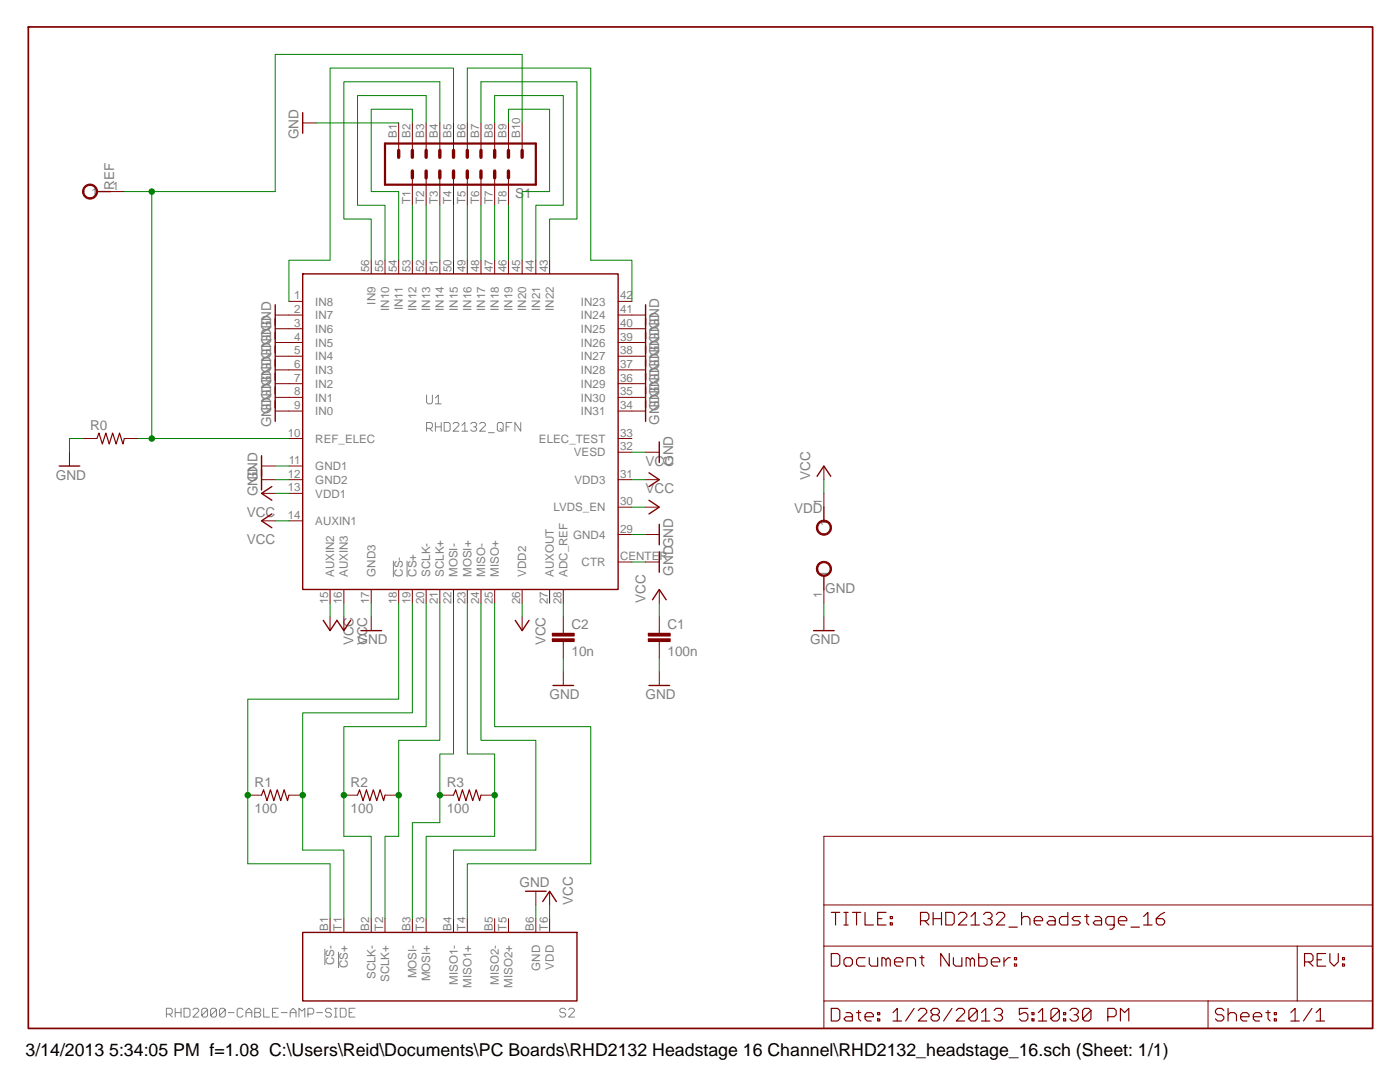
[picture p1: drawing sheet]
<svg xmlns="http://www.w3.org/2000/svg" width="279mm" height="216mm" viewBox="0 0 279 216" stroke-linecap="round" stroke-linejoin="round" font-family="sans-serif">
<g fill="none" stroke="#808080" stroke-width=".2">
<path d="M85.1 78.8v1.5l.3 .3h.6l.3-.3v-1.5M86.9 79.4l.6-.6v1.8M85.1 85.5h.9l.3-.3v-.6l-.3-.3h-.9v1.7M85.7 85.5l.6 .5M86.9 80.6h1.2M86.9 84.3v1.7M86.9 85.2h1.2M88.1 84.3v1.7M88.6 84.3h.9l.3 .3v1.2l-.3 .2h-.9zM90.4 84.6l.3-.3h.6l.3 .3v.3l-1.2 1.1h1.2M92.2 84.9l.6-.6v1.7M92.2 86h1.1"/>
<path d="M93.9 84.6l.3-.3h.6l.3 .3v.3l-.3 .3h-.3M94.8 85.2l.3 .3v.3l-.3 .2h-.6l-.3-.2M95.7 84.6l.3-.3h.6l.3 .3v.3l-1.2 1.1h1.2M97.5 86.3h1.1M99.3 84.6l.2-.3h.6l.3 .3v1.2l-.3 .2h-.6l-.2-.2zM99.8 85.5l.6 .5M101 85.2h.6M102.2 84.3h-1.2v1.7M103.9 84.3v1.7l-1.1-1.7v1.7M78.5 111.9v3.2M81.2 111.9v3.2M64.8 189.3v3.3"/>
<path d="M67.6 189.9v3.2M33.2 202.4h.9l.3-.3v-.6l-.3-.3h-.9v1.7M33.8 202.4l.6 .5M35 201.2v1.7M35 202.1h1.1M36.1 201.2v1.7M36.7 201.2h.9l.3 .3v1.1l-.3 .3h-.9zM38.5 201.5l.3-.3h.6l.3 .3v.3l-1.2 1.1h1.2M41.4 201.5l-1.1 1.1 .3 .3h.5l.3-.3v-1.1l-.3-.3h-.5l-.3 .3v1.1M43.2 201.5l-1.2 1.1 .3 .3h.6l.3-.3v-1.1l-.3-.3h-.6l-.3 .3v1.1M45 201.5l-1.2 1.1 .3 .3h.6l.3-.3v-1.1l-.3-.3h-.6l-.3 .3v1.1M45.6 202.1h1.1"/>
<path d="M48.5 201.5l-.3-.3h-.6l-.3 .3v1.1l.3 .3h.6l.3-.3M49.1 202.9v-1.1l.6-.6 .5 .6v1.1M49.1 202.1h1.1M50.8 201.2h.9l.3 .3v.3l-.3 .3 .3 .3v.2l-.3 .3h-.9zM50.8 202.1h.9M52.6 201.2v1.7h1.2M54.4 202.1h.6M55.5 201.2h-1.1v1.7h1.1M56.1 202.1h1.2M57.9 202.9v-1.1l.6-.6 .6 .6v1.1M57.9 202.1h1.2M59.7 202.9v-1.7l.6 .6 .5-.6v1.7"/>
<path d="M61.4 202.4h.9l.3-.3v-.6l-.3-.3h-.9v1.7M63.2 202.1h1.2M66.1 201.5l-.3-.3h-.5l-.3 .3v.3l.3 .3h.5l.3 .3v.2l-.3 .3h-.5l-.3-.3M66.7 202.9h.6M66.7 201.2h.6M67 201.2v1.7M67.9 201.2h.9l.3 .3v1.1l-.3 .3h-.9zM69.7 202.1h.6M70.8 201.2h-1.1v1.7h1.1M112.9 201.5l-.3-.3h-.6l-.3 .3v.3l.3 .3h.6l.3 .3v.2l-.3 .3h-.6l-.3-.3M113.5 201.5l.3-.3h.5l.3 .3v.3l-1.1 1.1h1.1"/>
</g>
<path d="M5.7 5.4h268.2v199.8h-268.2z" fill="none" stroke="#800000" stroke-width=".34"/>
<g fill="none" stroke="#800000" stroke-width=".2">
<path d="M60.4 24.5h2.7M74.1 51.9v2.8M76.8 51.9v2.8M79.6 51.9v2.8M82.3 51.9v2.8M85 51.9v2.8M87.8 51.9v2.8M90.5 51.9v2.8M93.3 51.9v2.8M96 51.9v2.8M98.7 51.9v2.8M101.5 51.9v2.8"/>
<path d="M104.2 51.9v2.8M106.9 51.9v2.8M109.7 51.9v2.8M57.7 60.1h2.7M57.7 62.9h2.7M57.7 65.6h2.7M57.7 68.3h2.7M57.7 71.1h2.7M57.7 73.8h2.7M57.7 76.6h2.7M57.7 79.3h2.7M123.4 76.6h2.7"/>
<path d="M123.4 79.3h2.7M123.4 60.1h2.7M123.4 62.9h2.7M123.4 65.6h2.7M123.4 68.3h2.7M123.4 71.1h2.7M123.4 73.8h2.7M13.9 90.2v2.8M16.6 87.5h2.7M24.8 87.5h2.8M52.2 93h2.7M52.2 95.7h2.7"/>
<path d="M52.2 98.4h2.7M57.7 87.5h2.7M57.7 82h2.7M57.7 93h2.7M57.7 95.7h2.7M57.7 98.4h2.7M123.4 82h2.7M123.4 87.5h2.7M123.4 95.7h2.7M123.4 90.2h2.7M128.8 95.7h2.8M57.7 103.9h2.7"/>
<path d="M65.9 117.6v2.8M68.6 117.6v2.8M74.1 117.6v2.8M79.6 117.6v2.8M82.3 117.6v2.8M85 117.6v2.8M87.8 117.6v2.8M90.5 117.6v2.8M93.3 117.6v2.8M96 117.6v2.8M98.7 117.6v2.8M104.2 117.6v2.8"/>
<path d="M109.7 117.6v2.8M112.4 117.6v2.8M123.4 101.2h2.7M123.4 106.7h2.7M123.4 112.1h2.7M128.8 101.2h2.8M128.8 106.7h2.8M128.8 112.1h2.8M74.1 123.1v2.7M104.2 123.1v2.7M131.6 125.8v.6M131.6 128v.6"/>
<path d="M49.4 158.7h2.8M57.7 158.7h2.7M68.6 158.7h2.8M76.8 158.7h2.8M87.8 158.7h2.7M96 158.7h2.7M106.9 177.8v2.8M164.4 180.6h109.5M164.4 188.8h109.5M241.1 199.7h-76.7v5.5h109.5v-5.5h-15M241.1 199.7v5.5M241.1 199.7h17.8"/>
<path d="M258.9 188.8v10.9M273.9 199.7v-32.8h-109.5v32.8"/>
</g>
<g fill="none" stroke="#800000" stroke-width=".23">
<path d="M19.3 87.5l.4-1.1 .7 2.2 .7-2.2 .7 2.2 .7-2.2 .7 2.2 .7-2.2 .6 2.2 .3-1.1M52.2 158.7l.4-1.1 .7 2.2 .7-2.2 .7 2.2 .6-2.2 .7 2.2 .7-2.2 .7 2.2 .3-1.1M71.4 158.7l.4-1.1 .7 2.2 .6-2.2 .7 2.2 .7-2.2 .7 2.2 .7-2.2 .7 2.2 .2-1.1M90.5 158.7l.4-1.1 .7 2.2 .7-2.2 .7 2.2 .7-2.2 .6 2.2 .7-2.2 .7 2.2 .3-1.1M165.9 182.1h1.7M165.9 190.3h1.3l.4 .4v1.7l-.4 .4h-1.3zM166.8 182.1v2.5M168.4 182.1h.9M168.4 184.6h.9M168.8 182.1v2.5M168.8 191.1h.9l.4 .4v.9l-.4 .4h-.9l-.4-.4v-.9zM170.1 182.1h1.7"/>
<path d="M170.9 182.1v2.5M172.6 182.1v2.5h1.7M172.6 191.1h-1.2l-.5 .4v.9l.5 .4h1.2M173.5 191.1v1.3l.4 .4h1.3v-1.7M175.2 183.3h.8M176 192.8v-1.7h.4l.4 .4v1.3M176.8 182.1h-1.6v2.5h1.6M176.8 191.5l.4-.4 .5 .4v1.3M177.7 182.9h.4v.4h-.4zM177.7 184.1h.4v.5h-.4zM178.5 191.9h1.7v-.4l-.4-.4h-.9l-.4 .4v.9l.4 .4h.9M181 192.8v-1.7h1.3l.4 .4v1.3"/>
<path d="M183.6 191.1h.8M183.7 183.7h1.3l.4-.4v-.8l-.4-.4h-1.3v2.5M184 190.7v1.7l.4 .4M184.6 183.7l.8 .9M186.2 183.3h1.7M186.2 182.1v2.5M187.9 182.1v2.5M188.7 182.1h1.3l.4 .4v1.6l-.4 .5h-1.3zM189.4 190.3v2.5l-1.7-2.5v2.5M190.3 191.1v1.3l.4 .4h1.3v-1.7M191.3 182.5l.4-.4h.8l.5 .4v.4l-1.7 1.7h1.7M192.8 192.8v-1.7h.4l.4 .4v1.3"/>
<path d="M193.6 191.5l.5-.4 .4 .4v1.3M193.8 182.9l.8-.8v2.5M193.8 184.6h1.7M195.3 190.3v2.5h1.3l.4-.4v-.9l-.4-.4h-1.3M196.3 182.5l.4-.4h.9l.4 .4v.4l-.4 .4h-.5M197.6 183.3l.4 .4v.4l-.4 .5h-.9l-.4-.5M197.8 191.9h1.7v-.4l-.4-.4h-.8l-.5 .4v.9l.5 .4h.8M198.8 182.5l.4-.4h.9l.4 .4v.4l-1.7 1.7h1.7M200.4 191.1v1.7M201.4 185h1.6M201.6 191.1h-.4l-.8 .8M202.5 191.1h.4v.4h-.4z"/>
<path d="M202.5 192.4h.4v.4h-.4zM203.9 183.3l.4-.4h.8l.4 .4v1.3M203.9 182.1v2.5M206.4 183.7h1.7v-.4l-.5-.4h-.8l-.4 .4v.8l.4 .5h.8M209.3 182.9h.9l.4 .4v1.3h-1.3l-.4-.5 .4-.4h1.3M213.1 182.1v2.5h-1.2l-.5-.5v-.8l.5-.4h1.2M215.6 182.9h-1.2l-.4 .4 .4 .4h.8l.4 .5-.4 .4h-1.2M216.5 182.9h.8M216.9 182.5v1.7l.4 .4M218.6 182.9h.8l.4 .4v1.3h-1.2l-.4-.4 .4-.5h1.2M222.4 184.6h-1.3l-.4-.4v-.9l.4-.4h1.3v2.1l-.5 .4h-.4M223.2 183.7h1.7v-.4l-.4-.4h-.9l-.4 .4v.9l.4 .4h.9"/>
<path d="M225.7 185h1.7M228.2 182.9l.9-.8v2.5M228.2 184.6h1.7M232.4 182.1l-.8 .4-.8 .8v.8l.4 .5h.8l.4-.5v-.4l-.4-.4h-1.2M260.4 191.9h1.2l.4-.4v-.8l-.4-.4h-1.2v2.5M261.2 191.9l.8 .9M262.9 191.5h.8M264.6 190.3h-1.7v2.5h1.7M265.4 190.3v1.6l.8 .9 .9-.9v-1.6M267.9 191.1h.4v.4h-.4zM267.9 192.4h.4v.4h-.4zM165.9 201.2h1.3l.4 .4v1.7l-.4 .4h-1.3z"/>
<path d="M168.8 202.1h.9l.4 .4v1.2h-1.3l-.4-.4 .4-.4h1.3M170.9 202.1h.9M171.4 201.6v1.7l.4 .4M172.6 202.9h1.7v-.4l-.4-.4h-.8l-.5 .4v.8l.5 .4h.8M175.2 202.1h.4v.4h-.4zM175.2 203.3h.4v.4h-.4zM178.2 202.1l.9-.9v2.5M178.2 203.7h1.7M182.4 201.2l-1.7 2.5M183.3 201.6l.4-.4h.8l.5 .4v.5l-1.7 1.6h1.7M186.2 201.2h.8l.5 .4v.5l-.5 .4 .5 .4v.4l-.5 .4h-.8l-.4-.4v-.4l.4-.4-.4-.4v-.5zM186.2 202.5h.8"/>
<path d="M190 201.2l-1.7 2.5M190.8 201.6l.5-.4h.8l.4 .4v.5l-1.7 1.6h1.7M195 201.6l-1.6 1.7 .4 .4h.8l.4-.4v-1.7l-.4-.4h-.8l-.4 .4v1.7M195.9 202.1l.8-.9v2.5M195.9 203.7h1.6M198.4 201.6l.4-.4h.9l.4 .4v.5l-.4 .4h-.5M199.7 202.5l.4 .4v.4l-.4 .4h-.9l-.4-.4M205.1 201.2h-1.7v1.3l.9-.4h.4l.4 .4v.8l-.4 .4h-.8l-.5-.4M206 202.1h.4v.4h-.4zM206 203.3h.4v.4h-.4zM207.2 202.1l.9-.9v2.5M207.2 203.7h1.7"/>
<path d="M211.4 201.6l-1.7 1.7 .5 .4h.8l.4-.4v-1.7l-.4-.4h-.8l-.5 .4v1.7M212.3 202.1h.4v.4h-.4zM212.3 203.3h.4v.4h-.4zM213.5 201.6l.4-.4h.9l.4 .4v.5l-.4 .4h-.4M214.8 202.5l.4 .4v.4l-.4 .4h-.9l-.4-.4M217.7 201.6l-1.7 1.7 .5 .4h.8l.4-.4v-1.7l-.4-.4h-.8l-.5 .4v1.7M221.1 202.9h1.2l.5-.4v-.9l-.5-.4h-1.2v2.5M223.6 203.7v-2.5l.9 .9 .8-.9v2.5M244.2 201.6l-.4-.4h-.8l-.4 .4v.5l.4 .4h.8l.4 .4v.4l-.4 .4h-.8l-.4-.4M245.1 202.5l.4-.4h.8l.5 .4v1.2M245.1 201.2v2.5M247.6 202.9h1.7v-.4l-.4-.4h-.9l-.4 .4v.8l.4 .4h.9"/>
<path d="M250.1 202.9h1.7v-.4l-.4-.4h-.9l-.4 .4v.8l.4 .4h.9M252.6 202.1h.9M253.1 201.6v1.7l.4 .4M254.3 202.1h.4v.4h-.4zM254.3 203.3h.4v.4h-.4zM257.6 202.1l.9-.9v2.5M257.6 203.7h1.7M261.8 201.2l-1.7 2.5M262.7 202.1l.8-.9v2.5M262.7 203.7h1.7"/>
</g>
<path d="M60.4 22.5v4.1M60.4 54.7h63v62.9h-63zM11.8 93h4.1M52.2 90.9v6.9M54.3 97.1l-2.1 1.3 2.1 1.4M129.5 94.3l2.1 1.4-2.1 1.4M129.5 99.8l2.1 1.4-2.1 1.4M131.6 104.6v4.1M131.6 110.1v4.1M72 125.8h4.1M102.8 123.8l1.4 2 1.4-2M104.9 177.8h4.1" fill="none" stroke="#800000" stroke-width=".28"/>
<path d="M129.4 126.4h4.4v.5h-4.4z" fill="#800000"/>
<path d="M129.4 126.4h4.4v.5h-4.4zM129.4 126.4h.1" fill="none" stroke="#800000" stroke-width=".2"/>
<path d="M129.4 127.5h4.4v.5h-4.4z" fill="#800000"/>
<path d="M131.6 117.6v2.8M112.4 125.8v.6M112.4 128v.6M129.4 127.5h4.4v.5h-4.4zM129.4 127.5h.1M131.6 123.1v2.7M131.6 128.6v2.7M131.6 134v2.8" fill="none" stroke="#800000" stroke-width=".2"/>
<path d="M130.2 119.7l1.4-2.1 1.3 2.1M129.5 136.8h4.1" fill="none" stroke="#800000" stroke-width=".28"/>
<path d="M110.2 126.4h4.4v.5h-4.4z" fill="#800000"/>
<path d="M110.2 126.4h4.4v.5h-4.4zM110.2 126.4h.1" fill="none" stroke="#800000" stroke-width=".2"/>
<path d="M110.2 127.5h4.4v.5h-4.4z" fill="#800000"/>
<g fill="none" stroke="#800000" stroke-width=".2">
<path d="M128.8 90.2h2.8M110.2 127.5h4.4v.5h-4.4zM110.2 127.5h.1M112.4 123.1v2.7M112.4 128.6v2.7M112.4 134v2.8M109.7 177.8v2.8M65.9 183.3v2.8M68.6 183.3v2.8M74.1 183.3v2.8M76.8 183.3v2.8M82.3 183.3v2.8"/>
<path d="M85 183.3v2.8M90.5 183.3v2.8M93.3 183.3v2.8M98.7 183.3v2.8M101.5 183.3v2.8M106.9 183.3v2.8M109.7 183.3v2.8"/>
</g>
<path d="M131.6 88.2v4.1M164.4 114.9v2.7M110.4 136.8h4.1M108.3 179.9l1.4-2.1 1.3 2.1M60.4 186.1h54.7v13.6h-54.7z" fill="none" stroke="#800000" stroke-width=".28"/>
<path d="M163.4 112.4a1.51 1.51 0 0 1 2.4 .4 1.51 1.51 0 0 1-1 2.2 1.51 1.51 0 0 1-1.9-1.5h.3a1.23 1.23 0 0 1 1.7-1.2 1.23 1.23 0 0 1 .3 2.1 1.23 1.23 0 0 1-2-.6v-.3h-.3l.1-.3z" fill-rule="evenodd" fill="#800000"/>
<path d="M163.4 112.4a1.51 1.51 0 0 1 2.4 .4 1.51 1.51 0 0 1-1 2.2 1.51 1.51 0 0 1-1.9-1.5h.3a1.23 1.23 0 0 1 1.7-1.2 1.23 1.23 0 0 1 .3 2.1 1.23 1.23 0 0 1-2-.6v-.3h-.3l.1-.3zM164.4 117.6v2.8" fill="none" stroke="#800000" stroke-width=".2"/>
<path d="M164.4 101.2v2.7" fill="none" stroke="#800000" stroke-width=".28"/>
<path d="M163.4 104.2a1.51 1.51 0 0 1 2.4 .4 1.51 1.51 0 0 1-1 2.2 1.51 1.51 0 0 1-1.9-1.5h.3a1.23 1.23 0 0 1 1.7-1.2 1.23 1.23 0 0 1 .3 2.1 1.23 1.23 0 0 1-2-.6v-.3h-.3l.1-.4z" fill-rule="evenodd" fill="#800000"/>
<path d="M164.4 93v2.7M164.4 98.4v2.8M163.4 104.2a1.51 1.51 0 0 1 2.4 .4 1.51 1.51 0 0 1-1 2.2 1.51 1.51 0 0 1-1.9-1.5h.3a1.23 1.23 0 0 1 1.7-1.2 1.23 1.23 0 0 1 .3 2.1 1.23 1.23 0 0 1-2-.6v-.3h-.3l.1-.4zM164.4 123.1v2.7" fill="none" stroke="#800000" stroke-width=".2"/>
<path d="M19.3 38.2h2.8M163.1 95l1.3-2 1.4 2M162.4 125.8h4.1" fill="none" stroke="#800000" stroke-width=".28"/>
<path d="M17 37.1a1.5 1.5 0 0 1 2.3 .5 1.5 1.5 0 0 1-1 2.1 1.5 1.5 0 0 1-1.8-1.5h.2a1.24 1.24 0 0 1 1.9-1 1.24 1.24 0 0 1 .1 2.1 1.24 1.24 0 0 1-1.9-.8l-.1-.3h-.2v-.3z" fill-rule="evenodd" fill="#800000"/>
<g fill="none" stroke="#800000" stroke-width=".2">
<path d="M17 37.1a1.5 1.5 0 0 1 2.3 .5 1.5 1.5 0 0 1-1 2.1 1.5 1.5 0 0 1-1.8-1.5h.2a1.24 1.24 0 0 1 1.9-1 1.24 1.24 0 0 1 .1 2.1 1.24 1.24 0 0 1-1.9-.8l-.1-.3h-.2v-.3zM22.1 38.2h2.7M79.6 24.5v5.5M82.3 35.5v5.5M82.3 24.5v5.5M85 35.5v5.5M85 24.5v5.5M87.8 35.5v5.5M87.8 24.5v5.5M90.5 35.5v5.5M90.5 24.5v5.5M93.3 35.5v5.5"/>
<path d="M93.3 24.5v5.5M96 35.5v5.5M96 24.5v5.5M98.7 35.5v5.5M98.7 24.5v5.5M101.5 35.5v5.5M101.5 24.5v5.5M104.2 24.5v5.5M54.9 62.9h2.8M54.9 65.6h2.8M54.9 71.1h2.8M54.9 68.3h2.8"/>
<path d="M54.9 73.8h2.8M54.9 76.6h2.8M54.9 79.3h2.8M126.1 62.9h2.7M126.1 65.6h2.7M126.1 71.1h2.7M126.1 68.3h2.7M126.1 73.8h2.7M126.1 76.6h2.7M126.1 79.3h2.7M54.9 82h2.8M126.1 82h2.7"/>
<path d="M52.2 103.9h2.7M65.9 123.1v2.7M68.6 123.1v2.7"/>
</g>
<path d="M76.8 28.6h30.1v8.3h-30.1z" fill="none" stroke="#800000" stroke-width=".44"/>
<g fill="none" stroke="#800000" stroke-width=".68">
<path d="M79.6 30v1.4M82.3 30v1.4M82.3 34.1v1.4M85 30v1.4M85 34.1v1.4M87.8 30v1.4M87.8 34.1v1.4M90.5 30v1.4M90.5 34.1v1.4M93.3 30v1.4M93.3 34.1v1.4M96 30v1.4"/>
<path d="M96 34.1v1.4M98.7 34.1v1.4M98.7 30v1.4M101.5 34.1v1.4M101.5 30v1.4M104.2 30v1.4"/>
</g>
<path d="M54.9 60.8v23.3M128.8 60.8v23.3M54.3 102.6l-2.1 1.3 2.1 1.4M64.5 123.8l1.4 2 1.3-2 1.4 2 1.4-2" fill="none" stroke="#800000" stroke-width=".28"/>
<g fill="none" stroke="#008000" stroke-width=".2">
<path d="M24.8 38.2h5.5M54.9 38.2h-24.6v49.3h27.4M82.3 24.5v-2.7h-8.2v16.4h5.5v13.7M85 24.5v-5.4h-13.6v21.9h5.4v10.9M87.8 24.5v-8.2h-19.2v27.4h5.5v8.2M90.5 24.5v-10.9h-24.6v38.3h-8.2v8.2M96 24.5v-8.2h19.1v27.4h-5.4v8.2M98.7 24.5v-5.4h13.7v21.9h-5.5v10.9M101.5 24.5v-2.7h8.2v16.4h-5.5v13.7M82.3 41v10.9M85 41v10.9M87.8 41v10.9"/>
<path d="M90.5 41v10.9M93.3 41v10.9M96 41v10.9M98.7 41v10.9M101.5 41v10.9M27.6 87.5h2.7"/>
</g>
<circle cx="30.3" cy="38.2" r=".55" fill="#008000"/>
<circle cx="30.3" cy="38.2" r=".55" fill="none" stroke="#008000" stroke-width=".2"/>
<circle cx="30.3" cy="87.5" r=".55" fill="#008000"/>
<g fill="none" stroke="#008000" stroke-width=".2">
<path d="M63.1 24.5h16.5M104.2 24.5v-13.6h-49.3v27.3M16.6 87.5h-2.7v2.7M54.9 93h2.8M54.9 95.7h2.8M54.9 98.4h2.8M126.1 95.7h2.7M126.1 90.2h2.7M164.4 95.7v2.7M54.9 103.9h2.8M126.1 112.1h2.7M126.1 106.7h2.7"/>
<path d="M126.1 101.2h2.7M65.9 120.4v2.7M68.6 120.4v2.7M74.1 120.4v2.7M79.6 120.4v19.1h-30.2v32.9M104.2 120.4v2.7M112.4 131.3v2.7M131.6 120.4v2.7M131.6 131.3v2.7M164.4 120.4v2.7M106.9 180.6v2.7M109.7 180.6v2.7"/>
<circle cx="30.3" cy="87.5" r=".55"/>
</g>
<circle cx="49.4" cy="158.7" r=".55" fill="#008000"/>
<g fill="none" stroke="#008000" stroke-width=".2">
<path d="M82.3 120.4v21.8h-21.9v27.4M49.4 172.4h16.5v10.9"/>
<circle cx="49.4" cy="158.7" r=".55"/>
</g>
<circle cx="60.4" cy="158.7" r=".55" fill="#008000"/>
<g fill="none" stroke="#008000" stroke-width=".2">
<path d="M85 120.4v24.6h-16.4v21.9M60.4 169.6h8.2v13.7"/>
<circle cx="60.4" cy="158.7" r=".55"/>
</g>
<circle cx="68.6" cy="158.7" r=".55" fill="#008000"/>
<g fill="none" stroke="#008000" stroke-width=".2">
<path d="M87.8 120.4v27.3h-8.2v19.2M68.6 166.9h5.5v16.4"/>
<circle cx="68.6" cy="158.7" r=".55"/>
</g>
<circle cx="79.6" cy="158.7" r=".55" fill="#008000"/>
<g fill="none" stroke="#008000" stroke-width=".2">
<path d="M90.5 120.4v30.1h-2.7v13.6M79.6 166.9h-2.8v16.4"/>
<circle cx="79.6" cy="158.7" r=".55"/>
</g>
<circle cx="87.8" cy="158.7" r=".55" fill="#008000"/>
<g fill="none" stroke="#008000" stroke-width=".2">
<path d="M93.3 120.4v30.1h5.4v16.4M87.8 164.1h-5.5v19.2"/>
<circle cx="87.8" cy="158.7" r=".55"/>
</g>
<circle cx="98.7" cy="158.7" r=".55" fill="#008000"/>
<g fill="none" stroke="#008000" stroke-width=".2">
<path d="M93.3 24.5v-10.9h24.6v38.3h8.2v8.2M96 120.4v27.3h10.9v21.9h-16.4v13.7M98.7 120.4v24.6h19.2v27.4h-24.6v10.9M112.4 120.4v2.7M98.7 166.9h-13.7v16.4"/>
<circle cx="98.7" cy="158.7" r=".55"/>
</g>
<text font-size="3.5" x="5.1" y="210.6">3/14/2013 5:34:05 PM f=1.08 C:\Users\Reid\Documents\PC Boards\RHD2132 Headstage 16 Channel\RHD2132_headstage_16.sch (Sheet: 1/1)</text>
<g font-size="2.7" fill="#808080">
<text x="59.6" y="27.8" transform="rotate(-90 59.6 27.8)">GND</text>
<text x="22.8" y="38" transform="rotate(-90 22.8 38)">REF</text>
<text x="102.8" y="39.6">S1</text>
<text x="54.1" y="82.6" transform="rotate(-90 54.1 82.6)">GNDGNDGNDGND</text>
<text x="131.6" y="82" transform="rotate(-90 131.6 82)">GNDGNDGNDGND</text>
<text x="18" y="85.9">R0</text>
<text x="54.1" y="85.3" transform="rotate(-90 54.1 85.3)">GNDGNDGNDGND</text>
<text x="131.6" y="84.8" transform="rotate(-90 131.6 84.8)">GNDGNDGNDGND</text>
<text x="11.1" y="95.7">GND</text>
<text x="128.8" y="93">VCC</text>
<text x="134.3" y="93" transform="rotate(-90 134.3 93)">GND</text>
<text x="161.7" y="95.7" transform="rotate(-90 161.7 95.7)">VCC</text>
<text x="51.4" y="99" transform="rotate(-90 51.4 99)">GND</text>
<text x="51.4" y="96.2" transform="rotate(-90 51.4 96.2)">GND</text>
<text x="128.8" y="98.4">VCC</text>
<text x="49.2" y="103.1">VCC</text>
<text x="158.5" y="102.4">VDD</text>
<text x="49.2" y="108.6">VCC</text>
<text x="134.3" y="114.9" transform="rotate(-90 134.3 114.9)">GNDGND</text>
<text x="164.7" y="118.3">GND</text>
<text x="114.1" y="125.4">C2</text>
<text x="128.8" y="120.4" transform="rotate(-90 128.8 120.4)">VCC</text>
<text x="133.2" y="125.4">C1</text>
<text x="70.5" y="128.8" transform="rotate(-90 70.5 128.8)">VCC</text>
<text x="71.4" y="128.6">GND</text>
<text x="73.3" y="128.8" transform="rotate(-90 73.3 128.8)">VCC</text>
<text x="108.9" y="128.8" transform="rotate(-90 108.9 128.8)">VCC</text>
<text x="114.1" y="130.9">10n</text>
<text x="133.2" y="130.9">100n</text>
<text x="161.7" y="128.6">GND</text>
<text x="109.7" y="139.5">GND</text>
<text x="128.8" y="139.5">GND</text>
<text x="50.8" y="157.1">R1</text>
<text x="70" y="157.1">R2</text>
<text x="89.2" y="157.1">R3</text>
<text x="50.8" y="162.2">100</text>
<text x="70" y="162.2">100</text>
<text x="89.2" y="162.2">100</text>
<text x="103.7" y="177">GND</text>
<text x="114.3" y="180.6" transform="rotate(-90 114.3 180.6)">VCC</text>
</g>
<g font-size="2.3" fill="#808080">
<text x="79.2" y="27.5" transform="rotate(-90 79.2 27.5)">B1</text>
<text x="81.9" y="27.5" transform="rotate(-90 81.9 27.5)">B2</text>
<text x="84.7" y="27.5" transform="rotate(-90 84.7 27.5)">B3</text>
<text x="87.4" y="27.5" transform="rotate(-90 87.4 27.5)">B4</text>
<text x="90.1" y="27.5" transform="rotate(-90 90.1 27.5)">B5</text>
<text x="92.9" y="27.5" transform="rotate(-90 92.9 27.5)">B6</text>
<text x="95.6" y="27.5" transform="rotate(-90 95.6 27.5)">B7</text>
<text x="98.3" y="27.5" transform="rotate(-90 98.3 27.5)">B8</text>
<text x="101.1" y="27.5" transform="rotate(-90 101.1 27.5)">B9</text>
<text x="103.8" y="27.5" transform="rotate(-90 103.8 27.5)">B10</text>
<text x="18.3" y="39.1">1</text>
<text x="22.5" y="37.8">1</text>
<text x="81.9" y="40.7" transform="rotate(-90 81.9 40.7)">T1</text>
<text x="84.7" y="40.7" transform="rotate(-90 84.7 40.7)">T2</text>
<text x="87.4" y="40.7" transform="rotate(-90 87.4 40.7)">T3</text>
<text x="90.1" y="40.7" transform="rotate(-90 90.1 40.7)">T4</text>
<text x="92.9" y="40.7" transform="rotate(-90 92.9 40.7)">T5</text>
<text x="95.6" y="40.7" transform="rotate(-90 95.6 40.7)">T6</text>
<text x="98.3" y="40.7" transform="rotate(-90 98.3 40.7)">T7</text>
<text x="101.1" y="40.7" transform="rotate(-90 101.1 40.7)">T8</text>
<text x="58.7" y="59.8">1</text>
<text x="73.7" y="54.3" transform="rotate(-90 73.7 54.3)">56</text>
<text x="76.5" y="54.3" transform="rotate(-90 76.5 54.3)">55</text>
<text x="79.2" y="54.3" transform="rotate(-90 79.2 54.3)">54</text>
<text x="81.9" y="54.3" transform="rotate(-90 81.9 54.3)">53</text>
<text x="84.7" y="54.3" transform="rotate(-90 84.7 54.3)">52</text>
<text x="87.4" y="54.3" transform="rotate(-90 87.4 54.3)">51</text>
<text x="90.1" y="54.3" transform="rotate(-90 90.1 54.3)">50</text>
<text x="92.9" y="54.3" transform="rotate(-90 92.9 54.3)">49</text>
<text x="95.6" y="54.3" transform="rotate(-90 95.6 54.3)">48</text>
<text x="98.3" y="54.3" transform="rotate(-90 98.3 54.3)">47</text>
<text x="101.1" y="54.3" transform="rotate(-90 101.1 54.3)">46</text>
<text x="103.8" y="54.3" transform="rotate(-90 103.8 54.3)">45</text>
<text x="106.6" y="54.3" transform="rotate(-90 106.6 54.3)">44</text>
<text x="109.3" y="54.3" transform="rotate(-90 109.3 54.3)">43</text>
<text x="123.8" y="59.8">42</text>
<text x="58.7" y="62.5">2</text>
<text x="58.7" y="65.2">3</text>
<text x="62.9" y="61">IN8</text>
<text x="62.9" y="63.7">IN7</text>
<text x="74.9" y="60.8" transform="rotate(-90 74.9 60.8)">IN9</text>
<text x="77.7" y="62.1" transform="rotate(-90 77.7 62.1)">IN10</text>
<text x="80.4" y="61.9" transform="rotate(-90 80.4 61.9)">IN11</text>
<text x="83.1" y="62.1" transform="rotate(-90 83.1 62.1)">IN12</text>
<text x="85.9" y="62.1" transform="rotate(-90 85.9 62.1)">IN13</text>
<text x="88.6" y="62.1" transform="rotate(-90 88.6 62.1)">IN14</text>
<text x="91.4" y="62.1" transform="rotate(-90 91.4 62.1)">IN15</text>
<text x="94.1" y="62.1" transform="rotate(-90 94.1 62.1)">IN16</text>
<text x="96.8" y="62.1" transform="rotate(-90 96.8 62.1)">IN17</text>
<text x="99.6" y="62.1" transform="rotate(-90 99.6 62.1)">IN18</text>
<text x="102.3" y="62.1" transform="rotate(-90 102.3 62.1)">IN19</text>
<text x="105" y="62.1" transform="rotate(-90 105 62.1)">IN20</text>
<text x="107.8" y="62.1" transform="rotate(-90 107.8 62.1)">IN21</text>
<text x="110.5" y="62.1" transform="rotate(-90 110.5 62.1)">IN22</text>
<text x="116" y="61">IN23</text>
<text x="116" y="63.7">IN24</text>
<text x="123.8" y="62.5">41</text>
<text x="123.8" y="65.2">40</text>
<text x="58.7" y="68">4</text>
<text x="58.7" y="70.7">5</text>
<text x="62.9" y="66.4">IN6</text>
<text x="62.9" y="69.2">IN5</text>
<text x="62.9" y="71.9">IN4</text>
<text x="116" y="66.4">IN25</text>
<text x="116" y="69.2">IN26</text>
<text x="116" y="71.9">IN27</text>
<text x="123.8" y="68">39</text>
<text x="123.8" y="70.7">38</text>
<text x="58.7" y="76.2">7</text>
<text x="58.7" y="73.4">6</text>
<text x="62.9" y="77.4">IN2</text>
<text x="62.9" y="74.6">IN3</text>
<text x="116" y="74.7">IN28</text>
<text x="116" y="77.4">IN29</text>
<text x="123.8" y="73.4">37</text>
<text x="123.8" y="76.2">36</text>
<text x="58.7" y="78.9">8</text>
<text x="58.7" y="81.6">9</text>
<text x="62.9" y="80.1">IN1</text>
<text x="62.9" y="82.8">IN0</text>
<text x="116" y="80.1">IN30</text>
<text x="116" y="82.9">IN31</text>
<text x="123.8" y="78.9">35</text>
<text x="123.8" y="81.6">34</text>
<text x="57.4" y="87.1">10</text>
<text x="62.9" y="88.3">REF_ELEC</text>
<text x="107.6" y="88.3">ELEC_TEST</text>
<text x="123.8" y="89.9">32</text>
<text x="123.8" y="87.1">33</text>
<text x="57.4" y="95.3">12</text>
<text x="57.6" y="92.6">11</text>
<text x="62.9" y="93.8">GND1</text>
<text x="114.5" y="91.1">VESD</text>
<text x="123.8" y="95.3">31</text>
<text x="57.4" y="98.1">13</text>
<text x="62.9" y="96.5">GND2</text>
<text x="62.9" y="99.3">VDD1</text>
<text x="114.7" y="96.5">VDD3</text>
<text x="123.8" y="100.8">30</text>
<text x="164" y="100.8" transform="rotate(-90 164 100.8)">1</text>
<text x="57.4" y="103.5">14</text>
<text x="62.9" y="104.8">AUXIN1</text>
<text x="110.4" y="102">LVDS_EN</text>
<text x="114.4" y="107.5">GND4</text>
<text x="123.8" y="106.3">29</text>
<text x="165.3" y="105" transform="rotate(-90 165.3 105)">1</text>
<text x="116.1" y="113">CTR</text>
<text x="123.8" y="111.8">CENTER</text>
<text x="66.7" y="115.1" transform="rotate(-90 66.7 115.1)">AUXIN2</text>
<text x="69.4" y="115.1" transform="rotate(-90 69.4 115.1)">AUXIN3</text>
<text x="74.9" y="115.1" transform="rotate(-90 74.9 115.1)">GND3</text>
<text x="80.4" y="115.1" transform="rotate(-90 80.4 115.1)">CS-</text>
<text x="83.1" y="115.1" transform="rotate(-90 83.1 115.1)">CS+</text>
<text x="85.9" y="115.1" transform="rotate(-90 85.9 115.1)">SCLK-</text>
<text x="88.6" y="115.1" transform="rotate(-90 88.6 115.1)">SCLK+</text>
<text x="91.3" y="115.1" transform="rotate(-90 91.3 115.1)">MOSI-</text>
<text x="94.1" y="115.1" transform="rotate(-90 94.1 115.1)">MOSI+</text>
<text x="96.8" y="115.1" transform="rotate(-90 96.8 115.1)">MISO-</text>
<text x="99.5" y="115.1" transform="rotate(-90 99.5 115.1)">MISO+</text>
<text x="105" y="115.1" transform="rotate(-90 105 115.1)">VDD2</text>
<text x="110.5" y="115.1" transform="rotate(-90 110.5 115.1)">AUXOUT</text>
<text x="113.2" y="115.1" transform="rotate(-90 113.2 115.1)">ADC_REF</text>
<text x="164" y="119.3" transform="rotate(-90 164 119.3)">1</text>
<text x="165.2" y="115.1" transform="rotate(-90 165.2 115.1)">1</text>
<text x="65.5" y="120.6" transform="rotate(-90 65.5 120.6)">15</text>
<text x="68.2" y="120.6" transform="rotate(-90 68.2 120.6)">16</text>
<text x="73.7" y="120.6" transform="rotate(-90 73.7 120.6)">17</text>
<text x="79.2" y="120.6" transform="rotate(-90 79.2 120.6)">18</text>
<text x="81.9" y="120.6" transform="rotate(-90 81.9 120.6)">19</text>
<text x="84.7" y="120.6" transform="rotate(-90 84.7 120.6)">20</text>
<text x="87.4" y="120.6" transform="rotate(-90 87.4 120.6)">21</text>
<text x="90.1" y="120.6" transform="rotate(-90 90.1 120.6)">22</text>
<text x="92.9" y="120.6" transform="rotate(-90 92.9 120.6)">23</text>
<text x="95.6" y="120.6" transform="rotate(-90 95.6 120.6)">24</text>
<text x="98.3" y="120.6" transform="rotate(-90 98.3 120.6)">25</text>
<text x="103.8" y="120.6" transform="rotate(-90 103.8 120.6)">26</text>
<text x="109.3" y="120.6" transform="rotate(-90 109.3 120.6)">27</text>
<text x="112" y="120.6" transform="rotate(-90 112 120.6)">28</text>
<text x="65.5" y="185.7" transform="rotate(-90 65.5 185.7)">B1</text>
<text x="68.2" y="185.7" transform="rotate(-90 68.2 185.7)">T1</text>
<text x="73.7" y="185.7" transform="rotate(-90 73.7 185.7)">B2</text>
<text x="76.5" y="185.7" transform="rotate(-90 76.5 185.7)">T2</text>
<text x="81.9" y="185.7" transform="rotate(-90 81.9 185.7)">B3</text>
<text x="84.7" y="185.7" transform="rotate(-90 84.7 185.7)">T3</text>
<text x="90.1" y="185.7" transform="rotate(-90 90.1 185.7)">B4</text>
<text x="92.9" y="185.7" transform="rotate(-90 92.9 185.7)">T4</text>
<text x="98.3" y="185.7" transform="rotate(-90 98.3 185.7)">B5</text>
<text x="101.1" y="185.7" transform="rotate(-90 101.1 185.7)">T5</text>
<text x="106.6" y="185.7" transform="rotate(-90 106.6 185.7)">B6</text>
<text x="109.3" y="185.7" transform="rotate(-90 109.3 185.7)">T6</text>
<text x="66.7" y="192.6" transform="rotate(-90 66.7 192.6)">CS-</text>
<text x="69.4" y="193.1" transform="rotate(-90 69.4 193.1)">CS+</text>
<text x="74.9" y="195.4" transform="rotate(-90 74.9 195.4)">SCLK-</text>
<text x="77.7" y="196" transform="rotate(-90 77.7 196)">SCLK+</text>
<text x="83.1" y="195.2" transform="rotate(-90 83.1 195.2)">MOSI-</text>
<text x="85.9" y="195.8" transform="rotate(-90 85.9 195.8)">MOSI+</text>
<text x="91.4" y="196.5" transform="rotate(-90 91.4 196.5)">MISO1-</text>
<text x="94.1" y="197.1" transform="rotate(-90 94.1 197.1)">MISO1+</text>
<text x="99.6" y="196.5" transform="rotate(-90 99.6 196.5)">MISO2-</text>
<text x="102.3" y="197.1" transform="rotate(-90 102.3 197.1)">MISO2+</text>
<text x="107.8" y="193.7" transform="rotate(-90 107.8 193.7)">GND</text>
<text x="110.5" y="193.5" transform="rotate(-90 110.5 193.5)">VDD</text>
</g>
</svg>
